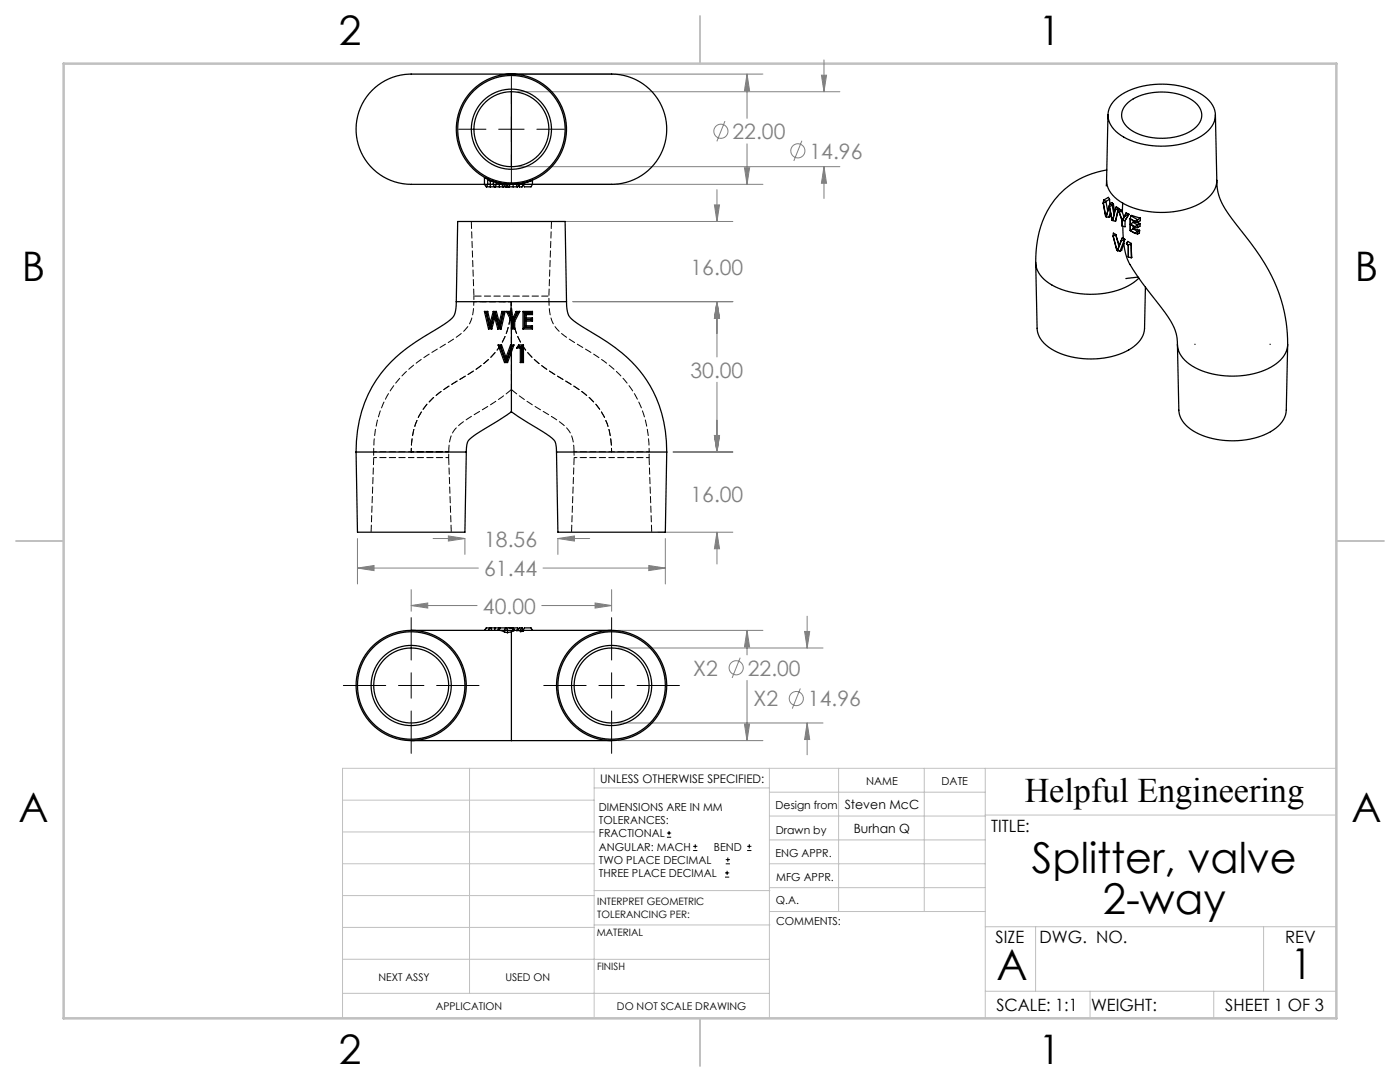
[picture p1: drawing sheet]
<svg xmlns="http://www.w3.org/2000/svg" width="279mm" height="216mm" viewBox="0 0 279 216" stroke-linecap="round" stroke-linejoin="round" font-family="sans-serif">
<g fill="none" stroke="#808080" stroke-width=".2">
<path d="M103.3 14.8h49M103.3 18.3h64.3M149.1 14.8l.5 3.3h-1zM149.1 14.8v8.8M163.9 15h1.1l-.6 3.3zM164.4 12v6.3M103.3 36.8h49M103.3 33.3h64.3M143.1 37.8v6.4M144.7 24.2l-1.6 4M148.6 33.5h1l-.5 3.3zM149.1 28.7v8.1"/>
<path d="M160 28.1l-1.6 4M164.4 33.3l.6 3.3h-1.1zM164.4 33.3v6.3M111.3 44.2h35M142.6 40.9h1l-.5 3.3zM114.3 60.2h32M143.1 60.2l.5 3.3h-1zM143.1 60.2v11M143.1 76.3v13.9M134.3 90.2h12M142.6 86.9h1l-.5 3.3zM71.3 113.4l3.3-.6v1.1z"/>
<path d="M71.3 107.5v9M71.3 113.4h24.2M82.1 117.7v4.3M86.4 107.5h6.4M89.5 106.9l3.3 .6-3.3 .5zM92.8 107.5v3.1M108.4 113.4h24.4M111.3 107.5l3.3-.6v1.1zM111.3 107.5v3.1M111.3 107.5h6.4M122.1 117.7v4.3M129.5 112.8l3.3 .6-3.3 .5z"/>
<path d="M131.3 106.2h15M132.8 107.5v9M143.1 106.2l.5 3.3h-1zM143.1 106.2v6.3M82.1 120.8l3.3-.5v1zM82.1 120.8h13.1M108.1 120.8h14M118.8 120.3l3.3 .5-3.3 .5zM123.3 125.8h29M123.3 129.3h41M147.7 131.2l-1.6 4.1M149.1 125.8l.5 3.3h-1z"/>
<path d="M149.1 125.8v4.9M149.1 135.8v12M159.7 137.4l-1.6 4M160.6 126h1l-.5 3.3zM161.1 123v6.3M123.3 147.8h29M123.3 144.3h41M148.6 144.5h1l-.5 3.3zM161.1 144.3l.5 3.3h-1zM161.1 144.3v6.3"/>
<circle cx="143.9" cy="26.2" r="1.41"/>
<circle cx="159.2" cy="30.1" r="1.41"/>
<circle cx="146.9" cy="133.2" r="1.41"/>
<circle cx="158.9" cy="139.4" r="1.41"/>
</g>
<g fill="none" stroke="#000" stroke-width=".2">
<path d="M102.1 15.2v5.5M91.5 25.8h5.5M99.5 25.8h5.1M102.1 23.2v5.1M102.1 30.9v5.4M107.1 25.8h5.5M68.5 136.8h8.5M79.5 136.8h5.1M82.1 123.2v8.5M82.1 134.2v5.1M87.1 136.8h8.5M108.5 136.8h8.5"/>
<path d="M119.5 136.8h5.1M122.1 123.2v8.5M122.1 134.2v5.1M127.1 136.8h8.5M82.1 141.9v8.4M122.1 141.9v8.4M133.1 167.1h.8M133.1 166.2h.8M133.5 165.8v.8M138.3 169.7h.9M138.3 168.9h.9M138.8 168.5v.8"/>
<path d="M144.7 175h.8M144.7 174.2h.8M144.8 172.4h.9M144.8 171.5h.9M145.1 173.8v.8M145.3 171.1v.8M149.1 169.7h.9M149.1 168.9h.9M149.5 168.5v.8"/>
</g>
<g fill="none" stroke="#c0c0c0" stroke-width=".2">
<path d="M68.4 159.7h50.2M93.7 153.3v44.9M118.6 153.3v49.9M118.6 157.2h34.9M153.5 153.3v49.9M153.5 158.1h43.1M167.4 153.3v28.6M184.5 153.3v28.6M196.6 153.3v49.9M266.7 153.3h-198.3v49.9M68.4 178.7h50.2M68.4 172.4h50.2"/>
<path d="M68.4 166h50.2M118.6 177.7h35.1M153.5 167.6h43.1M153.5 162.8h43.1M153.5 172.4h43.1M153.5 177.1h43.1M196.6 162.6h70.1M68.4 198.2h85.1M68.4 185.1h50.2M68.4 191.4h50.2M118.6 191.4h34.9M118.6 184.6h35.1"/>
<path d="M153.7 181.9h42.9M196.6 197.8h70.1M196.6 184.9h70.1M206.7 184.9v12.9M217.5 197.8v5.4M242.2 197.8v5.4M252.2 184.9v12.9"/>
</g>
<path d="M139.7 3.2v9.5M3.2 107.9h9.5M266.7 107.9h9.5M139.7 203.2v9.5" fill="none" stroke="#c0c0c0" stroke-width=".25"/>
<path d="M12.7 12.7h254v190.5h-254z" fill="none" stroke="#c0c0c0" stroke-width=".5"/>
<path d="M71.3 113.4l3.3-.6v1.1zM129.5 112.8l3.3 .6-3.3 .5zM89.5 106.9l3.3 .6-3.3 .5zM111.3 107.5l3.3-.6v1.1zM143.1 60.2l.5 3.3h-1zM142.6 40.9h1l-.5 3.3zM142.6 86.9h1l-.5 3.3zM143.1 106.2l.5 3.3h-1zM142.6 86.9h1l-.5 3.3zM143.1 60.2l.5 3.3h-1zM149.1 14.8l.5 3.3h-1zM148.6 33.5h1l-.5 3.3zM163.9 15h1.1l-.6 3.3zM164.4 33.3l.6 3.3h-1.1zM82.1 120.8l3.3-.5v1zM118.8 120.3l3.3 .5-3.3 .5zM149.1 125.8l.5 3.3h-1zM148.6 144.5h1l-.5 3.3zM160.6 126h1l-.5 3.3zM161.1 144.3l.5 3.3h-1z" fill="#808080"/>
<g fill="none" stroke="#000" stroke-width=".25">
<path d="M102.1 14.8h14.5a44.9 44.9 0 0 1 7.9 .3 11 11 0 0 1 8.4 12.6 11 11 0 0 1-12.1 9.1h-14.5M102.1 14.8h-13.3a65.2 65.2 0 0 0-8.8 .2 11 11 0 0 0-8.8 12.5 11 11 0 0 0 12.2 9.3h13.3M102.1 14.8a11 11 0 0 1 11 11 11 11 0 0 1-11 11M102.1 14.8a11 11 0 0 0-11 11 11 11 0 0 0 11 11M102.1 18.3v15M222.5 19.9a14.4 14.4 0 0 1 11.2-3 11.7 11.7 0 0 1 8 3.7 4.1 4.1 0 0 1-1 5.8 15.8 15.8 0 0 1-13.1 2.3 8.8 8.8 0 0 1-6.2-4.2 4 4 0 0 1 1.1-4.6zM96.7 36.8h4.1M96.7 36.8l.3 .5 .8-.1M97.3 35.8l.5 .3M97.3 35.8l-.6-.4v1.4M97.3 35.8v1l-.2 .5M97.8 37.2l.9 .1"/>
<path d="M97.8 36.1l.6 .1M97.8 36.1v1.1M98.4 36.2l.7 .2M98.4 36.2v.6l.3 .5M99.1 36.4l.5 .2M99.1 36.4l-.3 .9M99.6 36.6h.6M99.6 36.6l.1 .6M99.7 37.2l-1 .1M99.7 37.2h1.3M100.2 36.6l.6 .2M100.2 36.6l.2 .7"/>
<path d="M100.8 36.8l-.4 .5M100.8 36.8h.2M101 36.8v.4M101.1 36.8h.7M101.1 36.8l.5 .5M101.8 36.8h-.7M101.8 36.8l-.2 .5M101.8 36.8h.2M102.4 36.8v.5M102.4 36.8h1.3M102.4 36.8h-.3M103 36.7h.7v.1"/>
<path d="M103 36.7l-.6 .1M103 36.8l.2 .5M103 36.7v.1M103.4 37.1l.3 .2M103.6 37l.1 .3M103.7 37.3h.5M103.7 36.8l-.4 .5-2.3-.1M104.2 37.3h.1M104.4 36.8v-.2l1.9-.6v.8M104.4 36.8h1.9M104.4 36.8l.3 .5h1.3l.3-.5M104.4 36.8h-.6"/>
<path d="M104.4 36.9l-.2 .4M220.3 39.9l.4 .3M220.3 39.9l-.1 .6M220.8 36v1.1M220.9 33.9a16.5 16.5 0 0 0-14.1 15.8v.7a5.5 5.5 0 0 0 .8 4.5 12.3 12.3 0 0 0 9 3.8 14.3 14.3 0 0 0 10.7-3.2M221.1 22.9l-.3 13.1a5.3 5.3 0 0 0 3.3 4.5M221.4 39.8l.1 .9M221.4 39.8l-.2-.4-.9 .5M221.4 39.8l-.7 .4M224.9 20.7a11.4 11.4 0 0 1 10.4-1.9 5.9 5.9 0 0 1 4.5 3.5 3.6 3.6 0 0 1-2.1 3.8 12.1 12.1 0 0 1-12.3-.4 3.1 3.1 0 0 1-.5-5zM242.6 22.9l.2 13.1a5.5 5.5 0 0 1-3.5 4.7 17.3 17.3 0 0 1-15.2-.2M242.8 36l.3 2.4a13.1 13.1 0 0 0 2.7 5.2 74.1 74.1 0 0 1 8 11.5 28.7 28.7 0 0 1 3.1 14.4 7.3 7.3 0 0 1-5.3 4.7 17 17 0 0 1-14.2-1.5 5.2 5.2 0 0 1-2.5-4.9v-.7a10.7 10.7 0 0 0-2.4-4.7 101.7 101.7 0 0 1-7.2-10 11.2 11.2 0 0 1-1-3.8"/>
<path d="M206.7 52.5l.3 13a5.9 5.9 0 0 0 4 4.8 16.7 16.7 0 0 0 14.8-.8 5 5 0 0 0 2.6-4l.2-8.2M220.2 40.5h.1M220.2 40.5l.5 2.7M220.7 43.2h.1M220.7 40.2l.4 1.9M220.7 40.2l-.5 .3M220.8 43.2v.1M220.8 43.3l.5 .1M221.3 41.2h.1M221.3 41.2l-.5 2M221.3 41.2l-.5 2.1M221.4 41.2l.6 2.7"/>
<path d="M221.5 40.6l.4-.2 .3 .3M221.5 40.6l.4 .3M221.5 40.6l-.2 .6M221.6 42.2l-.3 1.2M221.7 42.8l-.1 .4-.3 .2M221.9 40.9l-.5 .3M221.9 40.9l.4 1.9M221.9 43.9h.1M222 43.9l.1 .1M222 44h.1M222.1 44l.5 .1M222.1 47.1h.1"/>
<path d="M222.1 47.1l.8 2.9M222.2 47.1l.7 2.9M222.2 46.5l-.1 .6M222.2 46.5l.5 .3M222.2 40.7l.2 1.7M222.2 40.7l-.3 .2M222.5 41.9l-.4 2.1M222.7 46.8l-.5 .3M222.7 46.8l.6 2.4M222.7 46.8l.7 2.1M222.7 41.3h.1l.4 .3M222.7 41.3l.5 .3"/>
<path d="M222.7 41.3l-.2 .6M222.9 50h.1M223 50h.1M223 50l.5 .1M223.2 41.6l-.7 .3M223.2 41.6l-.6 2.5M223.2 41.6h.1M223.3 42.4l.6 1.6 .1 1.1M223.3 42.4h.1M223.4 41.7l.5 .3M223.4 41.7l-.1 .7M223.4 41.7h.1"/>
<path d="M223.7 48l.1 .1M223.7 48l-.7 2M223.8 48.1l-.8 1.9M223.9 42l-.5 .4M223.9 42l.1 .4M223.9 47.5h.3M223.9 47.5l.5 .3M223.9 47.5l-.2 .5M224 44v1.1M224 42.4l.3 .9M224.1 40.5l-.1 1.9M224.1 45.1l.1 2.4"/>
<path d="M224.2 47.5l.3 .3M224.3 48.6l-.5 1.3-.3 .2M224.4 47.8l-.9 2.3M224.4 47.8l-.6 .3M224.5 47.8l-.2 .8M224.5 47.8h-.1M224.5 43l.1 .1M224.5 43l-.5 1 .3-.7M224.5 44h-.5M224.5 44v1.3l-.5-.2M224.6 43.1l-.6 .9M224.7 42.5l.5 .3"/>
<path d="M224.7 42.5l-.2 .5M224.7 42.5l-.4 .8M224.8 42.5l.5 .3M224.8 42.5h-.1M224.8 48.7l.4 .2M225.1 48.2l-.3 .5zM225.1 48.2l.7 .4M225.2 48.9v2.4M225.2 48.9h.1M225.2 51.3l.6 .1M225.2 42.8l-.6 .3M225.2 42.8l-.7 1.2"/>
<path d="M225.3 42.8l-.8 1.2M225.3 42.8h-.1M225.6 43.6l.9 .6M225.6 43.6v2.4M225.6 46l.9 .5M225.6 43.7l.9 .5M225.7 43.1l.2-.1 1.7 .5M225.7 43.1l-.1 .5M225.7 43.1l1.3 .7M225.8 48.9l.1 2.5h-.1M225.8 48.6l-.6 .3M225.8 48.9v2.5"/>
<path d="M225.8 48.6v.3M226.1 44.4l-.5 .3 .9 .6M226.1 44.4l.9 .5M226.1 44v.4M226.1 45.1v.6l.9 .5M226.3 45.6l1.1 .4M226.3 45.6l-.7 .4M226.3 45.2v.4M226.4 44.3l1.1 .3M226.4 44.3l-.3 .1M226.4 44.1v.2M226.5 44.2h.1"/>
<path d="M226.5 46.5h.1M226.5 44.2l.5 .2M226.5 45.3l.5 .1M226.5 46.5l.5 .2M227 44.9l-.5 .4M227 43.8l-.5 .4M227 43.8v.6M227 44.9v.5M227 46.2v.5M227 46.2l-.5 .3M227.1 55.3l-2.4 .3M227.4 46v.5l-.4 .2"/>
<path d="M227.4 46l-.4 .2M227.5 44.6v.5l-.5 .3M227.5 44.6l-.5 .3M227.6 43.5v.5l-.6 .4M227.6 43.5l-.6 .3M91.1 60.2a4.1 4.1 0 0 1-.9 3.3 53.9 53.9 0 0 1-7.2 4.7 24.7 24.7 0 0 0-11.9 22M91.1 60.2h11M91.1 60.2l.2-16h21.5l.3 16M96.7 62.1h.6M96.7 62.1l.8 3.5M96.7 62.1l.3 .3M97 62.4h.1"/>
<path d="M97 62.4l.7 3M97.1 62.4l.7 3M97.3 62.1l.5 2.3M97.3 62.1l-.2 .3M97.5 65.6h.6M97.7 65.4h.1M97.7 65.4l-.2 .2M97.8 65.4h.1M97.8 64.4v1M97.9 65.4l.2 .2M97.9 65.4h-.1M98.4 62.1h.7"/>
<path d="M98.4 62.1l.3 .3M98.4 62.1l-.6 2.3M98.7 62.4h.1M98.7 62.4l-.8 3M98.7 63.4l.6 2.2M98.7 63.4l-.6 2.2M98.7 62.4v1M98.8 62.4h.1M98.8 62.4l.8 3M99.1 62.1l-.3 .3M99.1 62.1l.5 2.3M99.3 65.6h.7"/>
<path d="M99.4 68.8l.4 .3M99.4 68.8l1.3 3.5M99.4 68.8h.7M99.6 65.4h.1M99.6 65.4l-.3 .2M99.6 64.4l.1 1M99.7 65.4h.1M99.8 65.4l.2 .2M99.8 69.1h.1M99.8 69.1l1.1 3M99.9 69.1l1 3M100.1 68.8l-.2 .3"/>
<path d="M100.1 68.8l.9 2.5M100.2 62.1l.2 .3M100.2 62.1h.6M100.2 62.1l-.6 2.3M100.4 62.4l-.7 3M100.4 62.4h.1M100.4 62.4l-.6 3M100.7 72.3h.6M100.8 62.1l-.4 .3M100.8 62.1l-.8 3.5M100.9 72.1l-.2 .2M100.9 72.1h.1"/>
<path d="M101 71.3v.8M101 72.1h.1M101.1 62.1l.5 .3M101.1 62.1l.9 1.9M101.1 62.1h.7M101.1 72.1l.2 .2M101.6 62.4h.1M101.6 62.4l.8 1.7M101.6 62.4l.8 1.6M101.8 62.1l-.2 .3M101.8 62.1l.2 .4M101.9 68.8l-.9 2.5"/>
<path d="M101.9 68.8l.2 .3M101.9 68.8h.7M102 62.5l.4 .9M102 64l.1 .1M102 64l.1 4.8M102.1 60.2l-.1 2.3M102.1 60.2h11M102.1 70.2v12M102.1 64.1v1.5M102.1 69.1h.1M102.1 69.1l-1.1 3M102.1 69.1l-1 3"/>
<path d="M102.4 65.4h.1M102.4 64.1h-.3M102.4 64.1v1.3M102.4 65.4l-.3 .2M102.4 63.4v.6M102.4 65.4l.3 .2M102.4 64.1h.3M102.6 68.8l-1.3 3.5M102.6 68.8l-.5 .3M102.7 65.6l-.6 .1M102.7 64.1v1.5M103 62.1h.7"/>
<path d="M103 62.1l-.6 1.3M103 62.1l.2 .3M103.1 69.4h.7M103.2 62.4h.1M103.2 62.4l-.8 1.6M103.3 62.4l-.9 1.7M103.5 68.8l.2 .3M103.5 68.8l-.4 .6M103.5 68.8h1M103.7 69.1h.5M103.7 69.1l-.6 .3M103.7 62.1l-.4 .3"/>
<path d="M103.7 62.1l-1 2M103.8 72.3h.7M103.8 69.4v2.9M104.1 72.1l-.3 .2M104.2 69.1h.1M104.2 69.1l-.1 3M104.2 72l.3 .3M104.2 69.1v2.9M104.2 72l-.1 .1M104.4 62.1h1.9M104.4 65.6h1.9M104.4 62.1l.3 .3"/>
<path d="M104.4 62.1v3.5M104.5 68.8l-.7 .6M104.5 68.8v3.5M104.7 62.4h1.3M104.7 65.4h1.3M104.7 65.4l-.3 .2M104.7 62.4v3M104.7 65.3h1.3M104.7 62.5l.3 .3M104.7 62.5h1.3M104.7 63.8h1.3M104.7 63.8l.3 .3"/>
<path d="M104.7 62.5v1.2M104.7 63.8v1.5M104.7 63.7h1.3M105 65l-.3 .3M105 65h1.3M105 62.8h1.3M105 63.4l-.3 .3M105 64.1h1.3M105 62.8v.6M105 64.1v.9M105 63.4h1.3M106 62.4v.1"/>
<path d="M106 63.7v.1M106 65.3v.1M106 63.8l.3 .3M106 62.5l.3 .3M106 65.4l.3 .2M106.3 65l-.3 .3M106.3 63.4l-.3 .3M106.3 62.1v.7M106.3 63.4v.7M106.3 65v.6M106.3 62.1l-.3 .3M113.1 60.2a3.9 3.9 0 0 0 1 3.5l1.1 .8a72.4 72.4 0 0 1 10 6.8 24.3 24.3 0 0 1 7.9 18.9"/>
<path d="M235 68.8l.3 13a5.9 5.9 0 0 0 4 4.8 16.7 16.7 0 0 0 14.8-.8 5 5 0 0 0 2.6-4l.3-13M238.5 68.7h.1M253.5 68.7h.1M71.1 90.2h22M71.1 90.2l.2 16h21.5l.3-16M102.1 82.2l7.6 4.9a2.57 2.57 0 0 1 1.3 2.6l.1 .5M102.1 82.2l-2.7 1.7a32.3 32.3 0 0 0-5.9 4 4 4 0 0 0-.4 2.3M111.1 90.2h22M111.1 90.2l.2 16h21.5l.3-16M82.1 125.8h17.5M97.7 125.3l-.2 .5M97.9 125.3l.2 .5"/>
<path d="M98.7 125.3v.5M98.7 125.3h-1.7l-.3 .5M99.6 125.3l-.3 .5M99.6 125.8l1.1 .3M99.6 125.8h3M99.6 125.3h-.9M99.6 125.3h3.7l.1 .2M99.8 125.3h.1M99.8 125.3l-.4 .5M100.7 126.1l.6 .1M100.9 125.3l-.2 .8M101.1 125.3l.2 .9"/>
<path d="M102.1 126.1v21.7M102.1 126.1l-.8 .1M102.1 125.3l.5 .5M102.4 125.3l-.1 .1M102.4 125.3l.3 .5M102.6 125.8l-.5 .3M102.7 125.8h.4M102.7 125.8h-.1M103.1 125.8h.7M103.1 125.8h1.4M103.8 125.8v.2h.7v-.2M104.2 125.3h-.5l-.6 .5"/>
<path d="M104.2 125.3l-.4 .5M104.2 125.3l.3 .5M104.4 125.7l.3-.4h1.3l.3 .5M104.5 125.8h17.6M82.1 147.8h20M102.1 147.8h20"/>
<circle cx="102.1" cy="25.8" r="8"/>
<circle cx="102.1" cy="25.8" r="10.7"/>
<circle cx="102.1" cy="25.8" r="7.5"/>
<circle cx="82.1" cy="136.8" r="8"/>
<circle cx="82.1" cy="136.8" r="10.7"/>
<circle cx="82.1" cy="136.8" r="7.5"/>
<circle cx="82.1" cy="136.8" r="11"/>
<circle cx="122.1" cy="136.8" r="10.7"/>
<circle cx="122.1" cy="136.8" r="7.5"/>
<circle cx="122.1" cy="136.8" r="8"/>
<circle cx="122.1" cy="136.8" r="11"/>
</g>
<path d="M94.6 60.2a7.4 7.4 0 0 1-3.8 7.3 61 61 0 0 0-9.1 6.1 20.8 20.8 0 0 0-7.1 16.6M102.1 60.2v9.7M102.1 64.3v-4.1M129.6 90.2a21.3 21.3 0 0 0-10.6-19.2l-4.4-2.7a9.4 9.4 0 0 1-4.4-4.2l-.5-2-.1-1.9" fill="none" stroke="#000" stroke-width=".2" stroke-dasharray="1.3 .6" stroke-dashoffset=".5"/>
<path d="M102.1 60.2h-7.5M102.1 60.2v5.6M82.1 91.3h-7.5M82.1 90.2h-7.5M89.5 91.3h-7.4M114.6 90.2h7.5M122.1 91.3h-7.5M122.1 90.2h7.5M129.5 91.3h-7.4" fill="none" stroke="#000" stroke-width=".2" stroke-dasharray="1.3 .6" stroke-dashoffset=".7"/>
<path d="M109.5 59.1h-14.9" fill="none" stroke="#000" stroke-width=".2" stroke-dasharray="1.3 .6" stroke-dashoffset="-.2"/>
<path d="M94.6 59.1v1.1M102.1 60.2a14.7 14.7 0 0 1-7.1 13.5l-2.9 1.8a22.3 22.3 0 0 0-7.8 6.3 14.6 14.6 0 0 0-2.2 8.4M102.1 60.2a14.7 14.7 0 0 0 7 13.5l3 1.8a22.3 22.3 0 0 1 7.7 6.3 14.6 14.6 0 0 1 2.3 8.4M109.6 60.2l-.1-1.1M74.6 90.2v1.1M82.1 90.2a13.8 13.8 0 0 1 7-12.8l3-1.9a20.5 20.5 0 0 0 8.1-7.2 16.3 16.3 0 0 0 1.9-8.1M89.5 91.3l.1-1.1M114.6 90.2v1.1M122.1 90.2a13.8 13.8 0 0 0-7.1-12.8l-2.9-1.9a20.5 20.5 0 0 1-8.2-7.2 16.3 16.3 0 0 1-1.8-8.1M129.5 91.3l.1-1.1" fill="none" stroke="#000" stroke-width=".2" stroke-dasharray="1.3 .6" stroke-dashoffset=".6"/>
<path d="M102.1 77.7v-10.5" fill="none" stroke="#000" stroke-width=".2" stroke-dasharray="1.3 .6" stroke-dashoffset=".1"/>
<path d="M102.1 64.5v-.2" fill="none" stroke="#000" stroke-width=".2" stroke-dasharray="1.3 .6"/>
<path d="M82.1 90.2h7.5h-7.5" fill="none" stroke="#000" stroke-width=".2" stroke-dasharray="1.3 .6" stroke-dashoffset=".8"/>
<path d="M94.1 44.2l.5 14.9M109.5 59.1l.6-14.9M102.1 77.7l2.8 2.2 5.7 3.5a7.2 7.2 0 0 1 3.5 3.5l.3 1.5 .2 1.8M74.6 91.3l-.5 14.9M89.6 90.2a6.3 6.3 0 0 1 3.1-6.2 73.5 73.5 0 0 0 9.4-6.3M114.6 91.3l-.5 14.9M90.1 106.2l-.6-14.9M130.1 106.2l-.6-14.9" fill="none" stroke="#000" stroke-width=".2" stroke-dasharray="1.3 .6" stroke-dashoffset="-.1"/>
<g font-size="8.5">
<text x="205.9" y="174.2">Splitter, valve</text>
<text x="220.1" y="182.3">2-way</text>
<text x="198.9" y="195.5">A</text>
<text x="257.6" y="195.4">1</text>
</g>
<g font-size="8.1">
<text x="67.6" y="8.9">2</text>
<text x="207.3" y="8.9">1</text>
<text x="4.4" y="56.2">B</text>
<text x="270.4" y="56.2">B</text>
<text x="3.7" y="164.1">A</text>
<text x="269.7" y="164.1">A</text>
<text x="67.6" y="212.4">2</text>
<text x="207.3" y="212.4">1</text>
</g>
<text font-size="6.9" x="204.5" y="160.1">Helpful Engineering</text>
<g font-size="4.2" fill="#808080">
<text x="146.2" y="27.7">22.00</text>
<text x="161.6" y="31.7">14.96</text>
<text x="137.8" y="54.9">16.00</text>
<text x="137.8" y="75.4">30.00</text>
<text x="137.8" y="100.2">16.00</text>
<text x="96.6" y="109.1">18.56</text>
<text x="96.6" y="115">61.44</text>
<text x="96.4" y="122.4">40.00</text>
<text x="138.4" y="134.8">X2</text>
<text x="149.2" y="134.8">22.00</text>
<text x="150.4" y="140.9">X2</text>
<text x="161.2" y="140.9">14.96</text>
</g>
<g font-size="3.4">
<text x="197.8" y="166">TITLE:</text>
<text x="198.7" y="188.1">SIZE</text>
<text x="207.5" y="188.1">DWG. NO.</text>
<text x="256.5" y="188.2">REV</text>
<text x="198.8" y="201.7">SCALE: 1:1</text>
<text x="217.7" y="201.8">WEIGHT:</text>
<text x="244.5" y="201.7">SHEET 1 OF 3</text>
</g>
<g font-size="2.5">
<text x="168.6" y="161.4">Steven McC</text>
<text x="170.4" y="166.2">Burhan Q</text>
</g>
<text font-size="2.4" x="119.8" y="156.2">UNLESS OTHERWISE SPECIFIED:</text>
<g font-size="2.2">
<text x="119.5" y="161.8">DIMENSIONS ARE IN MM</text>
<text x="154.8" y="161.4">Design from</text>
<text x="172.8" y="156.7">NAME</text>
<text x="187.9" y="156.7">DATE</text>
<text x="119.5" y="164.4">TOLERANCES:</text>
<text x="119.5" y="167.1">FRACTIONAL</text>
<text x="154.9" y="166.3">Drawn by</text>
<text x="119.5" y="169.7">ANGULAR: MACH</text>
<text x="119.5" y="172.4">TWO PLACE DECIMAL</text>
<text x="142.5" y="169.7">BEND</text>
<text x="154.8" y="171">ENG APPR.</text>
<text x="119.5" y="175">THREE PLACE DECIMAL</text>
<text x="154.9" y="175.7">MFG APPR.</text>
<text x="154.9" y="180.4">Q.A.</text>
<text x="154.9" y="184.6">COMMENTS:</text>
</g>
<g font-size="2.1">
<text x="75.5" y="195.7">NEXT ASSY</text>
<text x="100.9" y="195.7">USED ON</text>
<text x="86.9" y="201.5">APPLICATION</text>
<text x="123.1" y="201.6">DO NOT SCALE DRAWING</text>
</g>
<g font-size="2">
<text x="119.2" y="180.6">INTERPRET GEOMETRIC</text>
<text x="119.2" y="183.1">TOLERANCING PER:</text>
<text x="119.1" y="186.7">MATERIAL</text>
<text x="119.1" y="193.5">FINISH</text>
</g>
</svg>
